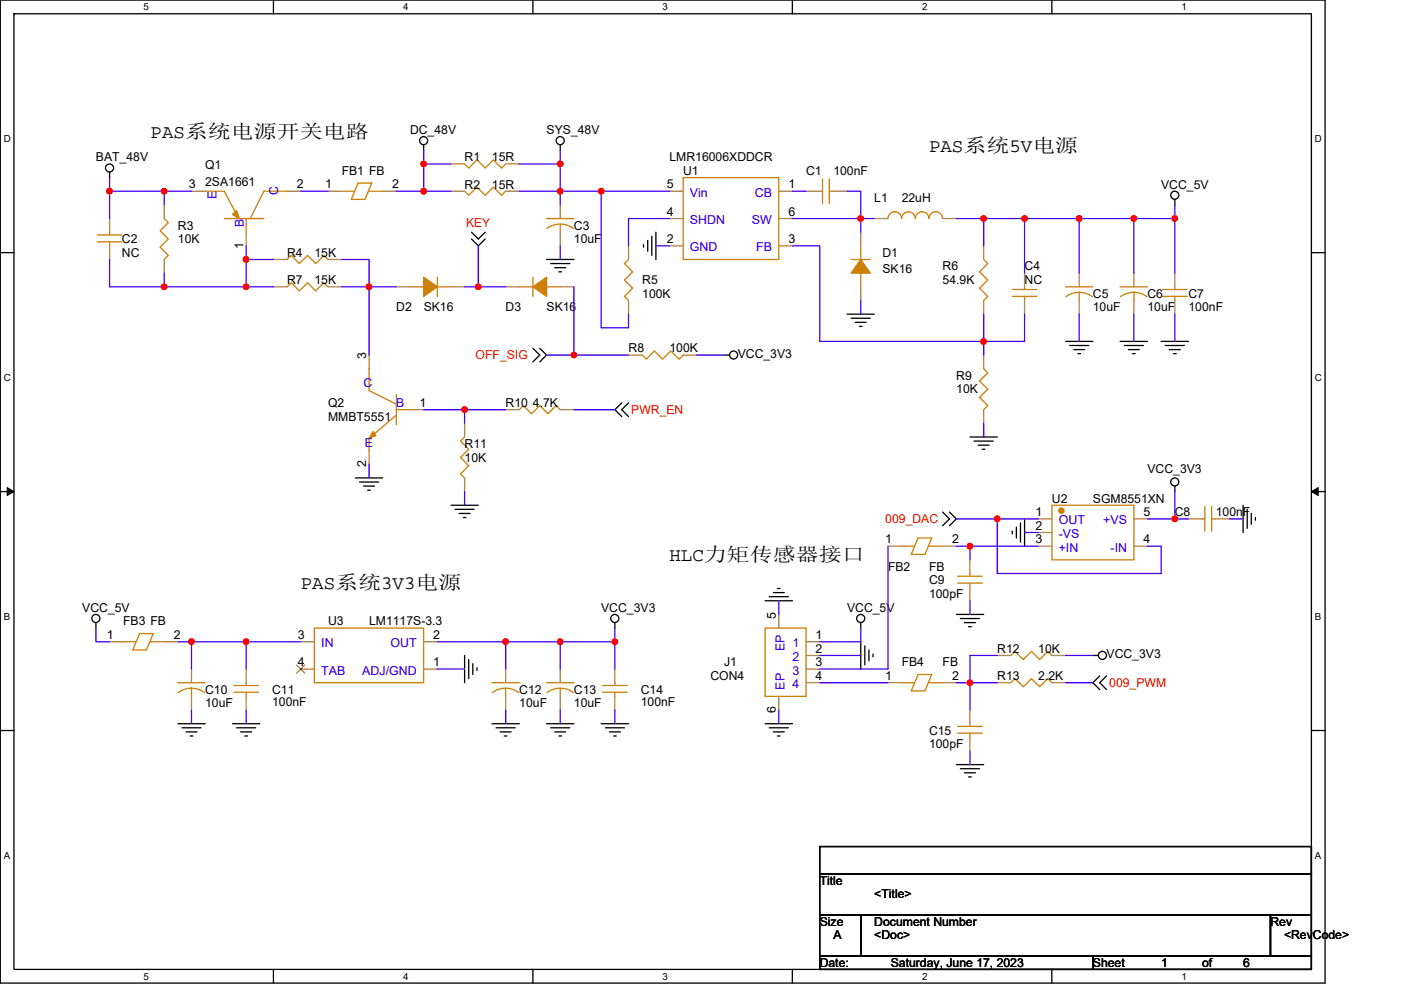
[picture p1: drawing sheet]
<svg xmlns="http://www.w3.org/2000/svg" width="297mm" height="210mm" viewBox="0 0 297 210" stroke-linecap="round" stroke-linejoin="round" font-family="sans-serif">
<path d="M.1 0h280.8v208.5h-280.8zM3 2.9h275v202.7h-275z" fill="none" stroke="#000" stroke-width=".28"/>
<g fill="#fff">
<path d="M30.5 .3h1.1v2.3h-1.1z"/>
<path d="M30.5 205.9h1.1v2.3h-1.1z"/>
</g>
<path d="M58 0v2.9M58 205.6v2.9" fill="none" stroke="#000" stroke-width=".28"/>
<g fill="#fff">
<path d="M85.5 .3h1.1v2.3h-1.1z"/>
<path d="M85.5 205.9h1.1v2.3h-1.1z"/>
</g>
<path d="M113 0v2.9M113 205.6v2.9" fill="none" stroke="#000" stroke-width=".28"/>
<g fill="#fff">
<path d="M140.5 .3h1.1v2.3h-1.1z"/>
<path d="M140.5 205.9h1.1v2.3h-1.1z"/>
</g>
<path d="M168 0v2.9M168 205.6v2.9" fill="none" stroke="#000" stroke-width=".28"/>
<g fill="#fff">
<path d="M195.5 .3h1.2v2.3h-1.2z"/>
<path d="M195.5 205.9h1.2v2.3h-1.2z"/>
</g>
<path d="M223 0v2.9M223 205.6v2.9" fill="none" stroke="#000" stroke-width=".28"/>
<g fill="#fff">
<path d="M250.5 .3h1.2v2.3h-1.2z"/>
<path d="M250.5 205.9h1.2v2.3h-1.2z"/>
<path d="M.8 28.3h1.5v2.3h-1.5z"/>
<path d="M278.8 28.3h1.5v2.3h-1.5z"/>
<path d="M.8 78.9h1.5v2.3h-1.5z"/>
<path d="M278.8 78.9h1.5v2.3h-1.5z"/>
</g>
<path d="M.1 53.6h2.9M278 53.6h2.9" fill="none" stroke="#000" stroke-width=".28"/>
<g fill="#fff">
<path d="M.8 129.6h1.4v2.3h-1.4z"/>
<path d="M278.8 129.6h1.4v2.3h-1.4z"/>
</g>
<path d="M.1 104.3h2.9M278 104.3h2.9" fill="none" stroke="#000" stroke-width=".28"/>
<path d="M1.5 103.4l1.5 .9-1.5 .8zM278 104.3l1.5-.9v1.7z" fill="#000" stroke="#000" stroke-width=".21"/>
<g fill="#fff">
<path d="M.8 180.3h1.4v2.3h-1.4z"/>
<path d="M278.8 180.3h1.4v2.3h-1.4z"/>
</g>
<g fill="none" stroke="#000" stroke-width=".28">
<path d="M23.2 36.5v1.2M89.8 30.7v1.2M118.8 30.7v1.2M100 50.7l1.4 1.5 1.5-1.5M100 49.3l1.4 1.4 1.5-1.4M115.9 55h5.8M116.8 55.9h4M117.6 56.8h2.3M118.5 57.7h.6M136.4 51.9v.5M137.3 51v2.3M138.2 50.1v4.1"/>
<path d="M139.1 49.3v5.7M249.1 42.3v1.2M113 73.9l1.4 1.4-1.4 1.5M114.4 73.9l1.5 1.4-1.5 1.5M153.5 75.3h1.2M179.6 66.6h5.8M180.5 67.5h4M181.3 68.4h2.3M182.2 69.2h.6M225.9 72.4h5.8M226.8 73.3h4M227.7 74.1h2.3"/>
<path d="M228.5 75h.6M237.5 72.4h5.8M238.4 73.3h4M239.2 74.1h2.4M240.1 75h.6M246.2 72.4h5.8M247.1 73.3h4M247.9 74.1h2.4M248.8 75h.6M131.8 85.4l-1.4 1.5 1.4 1.4M133.3 85.4l-1.5 1.5 1.5 1.4M205.7 92.7h5.8"/>
<path d="M206.5 93.6h4.1M207.4 94.4h2.3M208.3 95.3h.5M75.4 101.4h5.7M76.2 102.2h4.1M77.1 103.1h2.3M78 104h.5M95.6 107.2h5.8M96.5 108h4M97.4 108.9h2.3M98.2 109.8h.6M199.9 108.6l1.4 1.5-1.4 1.4"/>
<path d="M201.3 108.6l1.5 1.5-1.5 1.4M214.6 112.7v.5M215.5 111.8v2.3M216.4 110.9v4.1M217.2 110.1v5.7M249.1 103.1v1.2M263.6 107.2v5.7M264.4 108v4.1M265.3 108.9v2.3M266.2 109.8v.5M20.3 132.1v1.1M98.5 139v5.8"/>
<path d="M99.4 139.9v4M130.4 132.1v1.1M162.2 127.4h5.8M163.1 126.6h4M164 125.7h2.3M164.8 124.8h.6M182.5 136.1v5.8M182.5 132.1v1.1M183.4 137v4M184.2 137.9v2.3M185.1 138.7v.6M202.8 130.3h5.8"/>
<path d="M203.6 131.2h4.1M204.5 132.1h2.3M205.4 132.9h.5M231.7 139h1.2M.1 154.9h2.9M37.7 153.5h5.8M38.6 154.4h4M39.5 155.2h2.3M40.3 156.1h.6M49.3 153.5h5.8M50.2 154.4h4M51 155.2h2.3"/>
<path d="M51.9 156.1h.6M100.2 140.8v2.3M101.1 141.6v.6M104.3 153.5h5.8M105.2 154.4h4M106 155.2h2.4M106.9 156.1h.6M115.9 153.5h5.8M116.8 154.4h4M117.6 155.2h2.3M118.5 156.1h.6M127.5 153.5h5.8"/>
<path d="M128.3 154.4h4.1M129.2 155.2h2.3M130.1 156.1h.6M162.2 153.5h5.8M163.1 154.4h4M164 155.2h2.3M164.8 156.1h.6M233.2 143.4l-1.5 1.4 1.5 1.5M234.6 143.4l-1.4 1.4 1.4 1.5M278 154.9h2.9M173.8 179.6h104.2v5.7h-104.2zM202.8 162.2h5.8"/>
<path d="M203.6 163h4.1M204.5 163.9h2.3M205.4 164.8h.5M173.8 194h8.7v8.7h-8.7zM173.8 185.3h104.2v8.7h-104.2zM182.5 194h86.9v8.7h-86.9zM269.4 194h8.6v8.7h-8.6zM173.8 202.7h57.9v2.9h-57.9zM231.7 202.7h46.3v2.9h-46.3z"/>
<circle cx="23.2" cy="35.6" r=".86"/>
<circle cx="89.8" cy="29.8" r=".86"/>
<circle cx="118.8" cy="29.8" r=".86"/>
<circle cx="249.1" cy="41.4" r=".86"/>
<circle cx="155.5" cy="75.3" r=".86"/>
<circle cx="249.1" cy="102.2" r=".86"/>
<circle cx="20.3" cy="131.2" r=".86"/>
<circle cx="130.4" cy="131.2" r=".86"/>
<circle cx="182.5" cy="131.2" r=".86"/>
<circle cx="233.7" cy="139" r=".86"/>
</g>
<g fill="none" stroke="#cc8006" stroke-width=".28">
<path d="M75.9 38.8h2.9l-1.4 3.5h-2.9zM98.5 34.8l.9 .8 1.7-1.7 1.8 1.7 1.7-1.7 1.7 1.7 .9-.8M144.8 37.7h20.3v17.3h-20.3zM174.4 38v5.2M175.8 38v5.2M20.6 51.3h5.2M20.6 49.8h5.2M23.2 49.3v.5M23.2 51.3v.9M34.8 46.4l.9 .8-1.8 1.8 1.8 1.7-1.8 1.7 1.8 1.8-.9 .8M43.5 40.6h4.1l2.9 5.5M47.6 46.4h8.3"/>
<path d="M52.2 46.4v2.9M60.9 55l.8-.8 1.8 1.7 1.7-1.7 1.7 1.7 1.8-1.7 .9 .8M60.9 40.6h-5l-2.8 5.8M72.5 40.6h2.6M78.2 40.6h2.9M92.7 58.8v4.1M98.5 40.6l.9 .8 1.7-1.7 1.8 1.7 1.7-1.7 1.7 1.7 .9-.8M113 58.8v4.1M115.9 46.4h5.8M115.9 48.5a4.6 4.6 0 0 1 5.7 0M118.8 47.5v1.8M133.3 55l-.9 .9 1.7 1.8-1.7 1.7 1.7 1.7-1.7 1.8 .9 .8"/>
<path d="M173.8 40.6h.6M175.8 40.6h.9M180.5 55h4M182.5 57.9v2.9M182.5 52.2v2.8M191.2 46.3a1.43 1.43 0 0 0-1.5-1.4 1.42 1.42 0 0 0-1.4 1.4M199.8 46.3a1.44 1.44 0 0 0-1.4-1.4 1.44 1.44 0 0 0-1.4 1.4 1.44 1.44 0 0 0-1.5-1.4 1.45 1.45 0 0 0-1.4 1.4 1.44 1.44 0 0 0-1.5-1.4 1.42 1.42 0 0 0-1.4 1.4M208.6 55l.8 .9-1.7 1.8 1.7 1.7-1.7 1.7 1.7 1.8-.8 .8M60.9 60.8l.8-.8 1.8 1.7 1.7-1.7 1.7 1.7 1.8-1.7 .9 .8M78.2 78.2v4.6l5.8 2.9M86.9 60.8h2.9M92.7 60.8h2.9"/>
<path d="M110.1 60.8h2.9M115.9 60.8h2.9M136.2 75.3l.8 .9 1.8-1.8 1.7 1.8 1.7-1.8 1.8 1.8 .8-.9M208.6 78.2l.8 .9-1.7 1.7 1.7 1.7-1.7 1.8 1.7 1.7-.8 .9M214.6 62.9h5.2M214.6 61.4h5.2M217.2 60.8v.6M217.2 62.9v.8M225.9 60.8h5.8M226 62.9l1.3-.7 1.5-.2 1.5 .2 1.3 .7M228.8 62v1.7M237.5 60.8h5.8"/>
<path d="M237.6 62.9l1.3-.7 1.5-.2 1.5 .2 1.3 .7M240.4 62v1.7M246.5 62.9h5.2M246.5 61.4h5.2M249.1 60.8v.6M249.1 62.9v.8M84 83.7v6.4M84 88.1l-5.8 4.9v2.6M84 86.9h2.9M98.5 92.7l-.9 .9 1.8 1.7-1.8 1.7 1.8 1.8-1.8 1.7 .9 .9M110.1 86.9l.9-.9 1.7 1.8 1.7-1.8 1.8 1.8 1.7-1.8 .9 .9M191.2 115.8h2.6"/>
<path d="M194.6 114.1h2.9l-1.4 3.5h-2.9zM197 115.8h2.9M223 107.2h17.4v11.5h-17.4zM254.9 110.1h.6M255.5 107.4v5.3M256.9 110.1h.9M256.9 107.4v5.3M26.1 136.1h2.6M29.6 134.4h2.9l-1.5 3.5h-2.9zM31.9 136.1h2.9M66.7 133.2h23.1v11.6h-23.1zM162.2 133.2h8.7v14.5h-8.7z"/>
<path d="M203 123.7h5.3M203 122.2h5.3M205.7 121.6v.6M205.7 123.7v.8M214.3 139l.9-.8 1.8 1.7 1.7-1.7 1.7 1.7 1.8-1.7 .8 .8M37.7 144.8h5.8M37.8 146.9l1.3-.7 1.5-.2 1.5 .2 1.3 .7M40.6 146v1.7M49.6 146.8h5.2M49.6 145.4h5.2M52.2 144.8v.6M52.2 146.8v.9"/>
<path d="M104.3 144.8h5.8M104.4 146.9a4.6 4.6 0 0 1 5.6 0M107.2 146v1.7M115.9 144.8h5.8M115.9 146.9a4.6 4.6 0 0 1 5.7 0M118.8 146v1.7M127.8 146.8h5.2M127.8 145.4h5.2M130.4 144.8v.6M130.4 146.8v.9M191.2 144.8h2.6M194.6 143.1h2.9l-1.4 3.4h-2.9z"/>
<path d="M197 144.8h2.9M203 155.5h5.3M203 154.1h5.3M205.7 153.5v.6M205.7 155.5v.9M214.3 144.8l.9-.9 1.8 1.8 1.7-1.8 1.7 1.8 1.8-1.8 .8 .9"/>
</g>
<g fill="none" stroke="#a84" stroke-width=".28">
<path d="M95.6 34.8h2.9M107.2 34.8h2.9M23.2 46.4v2.9M23.2 52.2v2.8M34.8 43.5v2.9M34.8 55v2.9M40.6 40.6h2.9M52.2 49.3v2.9M58 55h2.9M60.9 40.6h2.9M69.6 55h2.9M69.6 40.6h2.9"/>
<path d="M81.1 40.6h2.9M95.6 40.6h2.9M107.2 40.6h2.9M118.8 43.5v2.9M118.8 49.3v2.9M133.3 52.2v2.8M141.9 52.2h2.9M141.9 46.4h2.9M141.9 40.6h2.9M165.1 40.6h2.9M165.1 52.2h2.9M165.1 46.4h2.9"/>
<path d="M170.9 40.6h2.9M176.7 40.6h2.9M182.5 49.3v2.9M185.4 46.4h2.9M199.9 46.4h2.9M208.6 52.2v2.8M217.2 57.9v2.9M228.8 57.9v2.9M240.4 57.9v2.9M249.1 57.9v2.9M58 60.8h2.9M69.6 60.8h2.9"/>
<path d="M78.2 75.3v2.9M84 60.8h2.9M95.6 60.8h2.9M107.2 60.8h2.9M118.8 60.8h2.9M133.3 63.7v2.9M133.3 75.3h2.9M144.8 75.3h2.9M182.5 60.8v2.9M208.6 63.7v2.9M208.6 75.3v2.9M217.2 63.7v2.9"/>
<path d="M228.8 63.7v2.9M240.4 63.7v2.9M249.1 63.7v2.9M78.2 95.6v2.9M86.9 86.9h2.9M98.5 89.8v2.9M107.2 86.9h2.9M118.8 86.9h2.9M208.6 86.9v2.9M98.5 101.4v2.9M188.3 115.8h2.9M199.9 115.8h2.9"/>
<path d="M205.7 118.7v2.9M220.1 110.1h2.9M220.1 112.9h2.9M220.1 115.8h2.9M240.4 115.8h2.9M240.4 110.1h2.9M252 110.1h2.9M257.8 110.1h2.9M23.2 136.1h2.9M34.8 136.1h2.9M63.8 136.1h2.9M89.8 136.1h2.9"/>
<path d="M165.1 130.3v2.9M170.9 136.1h2.9M170.9 139h2.9M205.7 124.5v2.9M211.5 139h2.8M223 139h2.9M40.6 141.9v2.9M40.6 147.7v2.9M52.2 141.9v2.9M52.2 147.7v2.9M63.8 141.9h2.9M89.8 141.9h2.9"/>
<path d="M107.2 141.9v2.9M107.2 147.7v2.9M118.8 141.9v2.9M118.8 147.7v2.9M130.4 141.9v2.9M130.4 147.7v2.9M165.1 147.7v2.9M170.9 141.9h2.9M170.9 144.8h2.9M188.3 144.8h2.9M199.9 144.8h2.9M205.7 150.6v2.9"/>
<path d="M205.7 156.4v2.9M211.5 144.8h2.8M223 144.8h2.9"/>
</g>
<g fill="#cc8006" stroke="#cc8006" stroke-width=".28">
<path d="M113 60.8l2.9-2v4.1z" fill-rule="evenodd"/>
<path d="M50.2 44.6l.5 1.8-1.4-.9z" fill-rule="evenodd"/>
<path d="M79.1 91.5l.6 .9-1.5 .6z" fill-rule="evenodd"/>
<path d="M89.8 58.8l2.9 2-2.9 2.1z" fill-rule="evenodd"/>
<path d="M182.5 55l2 2.9h-4z" fill-rule="evenodd"/>
<circle cx="225" cy="108.3" r=".57"/>
</g>
<path d="M62.9 141l1.8 1.8M64.6 141l-1.7 1.8" fill="none" stroke="#804000" stroke-width=".21"/>
<g fill="none" stroke="#4200ff" stroke-width=".28">
<path d="M23.2 37.7v2.9M89.8 34.8h5.8M89.8 34.8v5.8M89.8 31.9v2.9M110.1 34.8h8.7M118.8 34.8v5.8M118.8 31.9v2.9M23.2 40.6h11.6M23.2 55v5.8h11.6M23.2 40.6v5.8M34.8 40.6h5.8M34.8 40.6v2.9"/>
<path d="M34.8 57.9v2.9M52.2 52.2v2.8M58 55h-5.8v5.8M63.8 40.6h5.8M72.5 55h5.7v5.8h-5.7M84 40.6h11.6M101.4 52.2v8.6M110.1 40.6h8.7M118.8 52.2v2.8M118.8 40.6v2.9M118.8 40.6h8.7M127.5 40.6v28.9h5.8v-2.9"/>
<path d="M127.5 40.6h14.4M139.1 52.2h2.8M141.9 46.4h-8.6v5.8M168 52.2h5.8v20.2h34.8M168 40.6h2.9M168 46.4h14.5M179.6 40.6h2.9v5.8M182.5 46.4h2.9M182.5 46.4v2.9M202.8 46.4h5.8M208.6 46.4h8.6v11.5M208.6 46.4v5.8"/>
<path d="M217.2 46.4h11.6M228.8 46.4v11.5M228.8 46.4h11.6M240.4 46.4h8.7M240.4 46.4v11.5M249.1 46.4v11.5M249.1 43.5v2.9M34.8 60.8h17.4M52.2 60.8h5.8M84 60.8h-5.8v14.5M98.5 60.8h2.9M101.4 60.8h5.8"/>
<path d="M115.9 75.3h5.8M121.7 60.8v14.5h11.6M147.7 75.3h5.8M182.5 63.7v2.9M208.6 66.6v5.8M208.6 72.4v2.9M217.2 66.6v5.8h-8.6M228.8 66.6v5.8M240.4 66.6v5.8M249.1 66.6v5.8M78.2 98.5v2.9M89.8 86.9h8.7"/>
<path d="M98.5 86.9h8.7M98.5 86.9v2.9M121.7 86.9h8.7M208.6 89.8v2.9M98.5 104.3v2.9M188.3 115.8v26.1h-14.5M202.8 110.1h8.7M202.8 115.8h2.9M205.7 115.8h14.4M205.7 115.8v2.9M211.5 110.1h8.6M211.5 110.1v11.5h34.7v-5.8h-2.9"/>
<path d="M217.2 112.9h2.9M243.3 110.1h5.8M249.1 104.3v5.8M249.1 110.1h2.9M260.7 110.1h2.9M20.3 133.2v2.9h2.9M37.7 136.1h2.9M40.6 136.1v5.8M40.6 136.1h11.6M52.2 136.1h11.6M52.2 136.1v5.8M92.7 136.1h14.5"/>
<path d="M107.2 136.1v5.8M107.2 136.1h11.6M118.8 136.1v5.8M118.8 136.1h11.6M130.4 136.1v5.8M130.4 133.2v2.9M165.1 127.4v2.9M173.8 139h8.7M182.5 133.2v2.9h-8.7M205.7 127.4v2.9M211.5 139h-5.8v5.8h5.8M225.9 139h5.8"/>
<path d="M40.6 150.6v2.9M52.2 150.6v2.9M92.7 141.9h5.8M107.2 150.6v2.9M118.8 150.6v2.9M130.4 150.6v2.9M165.1 150.6v2.9M173.8 144.8h14.5M202.8 144.8h2.9v5.8M205.7 159.3v2.9M225.9 144.8h5.8"/>
</g>
<g fill="#f00" stroke="#f00" stroke-width=".28">
<circle cx="182.5" cy="46.3" r=".57"/>
<circle cx="217.2" cy="46.3" r=".57"/>
<circle cx="208.5" cy="46.3" r=".57"/>
<circle cx="208.5" cy="72.4" r=".57"/>
<circle cx="228.8" cy="46.3" r=".57"/>
<circle cx="249.1" cy="46.3" r=".57"/>
<circle cx="127.5" cy="40.6" r=".57"/>
<circle cx="118.8" cy="40.6" r=".57"/>
<circle cx="240.4" cy="46.3" r=".57"/>
<circle cx="40.6" cy="136.1" r=".57"/>
<circle cx="52.2" cy="136.1" r=".57"/>
<circle cx="118.8" cy="136.1" r=".57"/>
<circle cx="107.2" cy="136.1" r=".57"/>
<circle cx="130.4" cy="136.1" r=".57"/>
<circle cx="118.8" cy="34.8" r=".57"/>
<circle cx="89.8" cy="34.8" r=".57"/>
<circle cx="89.8" cy="40.6" r=".57"/>
<circle cx="34.8" cy="40.6" r=".57"/>
<circle cx="52.2" cy="60.8" r=".57"/>
<circle cx="34.8" cy="60.8" r=".57"/>
<circle cx="52.2" cy="55" r=".57"/>
<circle cx="23.2" cy="40.6" r=".57"/>
<circle cx="78.2" cy="60.8" r=".57"/>
<circle cx="98.5" cy="86.9" r=".57"/>
<circle cx="205.6" cy="144.8" r=".57"/>
<circle cx="205.6" cy="115.8" r=".57"/>
<circle cx="249.1" cy="110" r=".57"/>
<circle cx="211.4" cy="110" r=".57"/>
<circle cx="121.7" cy="75.3" r=".57"/>
<circle cx="101.4" cy="60.8" r=".57"/>
</g>
<g font-size="4">
<text x="31.9" y="29.3">PAS系系系系系系系系</text>
<text x="197" y="32.2">PAS系系5V系系</text>
<text x="141.9" y="119.1">HLC力力力力力力力</text>
<text x="63.8" y="124.9">PAS系系3V3系系</text>
</g>
<g font-size="2.6">
<text x="86.9" y="28.4">DC_48V</text>
<text x="115.9" y="28.4">SYS_48V</text>
<text x="20.3" y="34.2">BAT_48V</text>
<text x="43.5" y="35.9">Q1</text>
<text x="98.5" y="34.2">R1</text>
<text x="104.3" y="34.2">15R</text>
<text x="141.9" y="34.2">LMR16006XDDCR</text>
<text x="40" y="40">3</text>
<text x="43.5" y="39.4">2SA1661</text>
<text x="62.9" y="40">2</text>
<text x="69" y="40">1</text>
<text x="72.5" y="37.1">FB1 FB</text>
<text x="83.2" y="40">2</text>
<text x="98.5" y="40">R2</text>
<text x="104.3" y="40">15R</text>
<text x="141.3" y="40">5</text>
<text x="144.8" y="37.1">U1</text>
<text x="167.1" y="40">1</text>
<text x="170.9" y="37.1">C1</text>
<text x="176.7" y="37.1">100nF</text>
<text x="246.2" y="40">VCC_5V</text>
<text x="141.3" y="45.8">4</text>
<text x="167.1" y="45.8">6</text>
<text x="185.4" y="42.9">L1</text>
<text x="191.2" y="42.9">22uH</text>
<text x="25.8" y="51.6">C2</text>
<text x="37.7" y="48.7">R3</text>
<text x="37.7" y="51.6">10K</text>
<text x="51.6" y="52.7" transform="rotate(-90 51.6 52.7)">1</text>
<text x="121.7" y="48.7">C3</text>
<text x="121.7" y="51.6">10uF</text>
<text x="141.3" y="51.6">2</text>
<text x="167.1" y="51.6">3</text>
<text x="25.8" y="54.5">NC</text>
<text x="60.9" y="54.5">R4</text>
<text x="66.7" y="54.5">15K</text>
<text x="187.1" y="54.5">D1</text>
<text x="187.1" y="58">SK16</text>
<text x="199.9" y="57.4">R6</text>
<text x="217.2" y="57.4">C4</text>
<text x="60.9" y="60.3">R7</text>
<text x="66.7" y="60.3">15K</text>
<text x="136.2" y="60.3">R5</text>
<text x="136.2" y="63.2">100K</text>
<text x="199.9" y="60.3">54.9K</text>
<text x="217.2" y="60.3">NC</text>
<text x="231.7" y="63.2">C5</text>
<text x="243.3" y="63.2">C6</text>
<text x="252" y="63.2">C7</text>
<text x="84" y="66.1">D2</text>
<text x="89.8" y="66.1">SK16</text>
<text x="107.2" y="66.1">D3</text>
<text x="115.9" y="66.1">SK16</text>
<text x="231.7" y="66.1">10uF</text>
<text x="243.3" y="66.1">10uF</text>
<text x="252" y="66.1">100nF</text>
<text x="77.7" y="76.2" transform="rotate(-90 77.7 76.2)">3</text>
<text x="133.3" y="74.7">R8</text>
<text x="141.9" y="74.7">100K</text>
<text x="156.4" y="75.9">VCC_3V3</text>
<text x="202.8" y="80.5">R9</text>
<text x="202.8" y="83.4">10K</text>
<text x="69.6" y="86.3">Q2</text>
<text x="69.6" y="89.2">MMBT5551</text>
<text x="89" y="86.3">1</text>
<text x="107.2" y="86.3">R10 4.7K</text>
<text x="98.5" y="95">R11</text>
<text x="77.7" y="99.1" transform="rotate(-90 77.7 99.1)">2</text>
<text x="98.5" y="97.9">10K</text>
<text x="243.3" y="100.2">VCC_3V3</text>
<text x="223" y="106.6">U2</text>
<text x="231.7" y="106.6">SGM8551XN</text>
<text x="219.5" y="109.5">1</text>
<text x="219.5" y="112.4">2</text>
<text x="242.4" y="109.5">5</text>
<text x="249.1" y="109.5">C8</text>
<text x="257.8" y="109.5">100nF</text>
<text x="187.7" y="115.3">1</text>
<text x="201.9" y="115.3">2</text>
<text x="219.5" y="115.3">3</text>
<text x="242.4" y="115.3">4</text>
<text x="188.3" y="121.1">FB2</text>
<text x="197" y="124">C9</text>
<text x="197" y="121.1">FB</text>
<text x="17.4" y="129.8">VCC_5V</text>
<text x="127.5" y="129.8">VCC_3V3</text>
<text x="164.5" y="131.2" transform="rotate(-90 164.5 131.2)">5</text>
<text x="179.6" y="129.8">VCC_5V</text>
<text x="197" y="126.9">100pF</text>
<text x="22.6" y="135.5">1</text>
<text x="26.1" y="132.7">FB3 FB</text>
<text x="36.8" y="135.5">2</text>
<text x="63.2" y="135.5">3</text>
<text x="69.6" y="132.7">U3</text>
<text x="78.2" y="132.7">LM1117S-3.3</text>
<text x="91.9" y="135.5">2</text>
<text x="172.9" y="135.5">1</text>
<text x="63.2" y="141.3">4</text>
<text x="91.9" y="141.3">1</text>
<text x="153.5" y="141.4">J1</text>
<text x="172.9" y="138.4">2</text>
<text x="172.9" y="141.3">3</text>
<text x="191.2" y="141.4">FB4</text>
<text x="199.9" y="141.4">FB</text>
<text x="211.5" y="138.5">R12</text>
<text x="220.1" y="138.5">10K</text>
<text x="234.6" y="139.6">VCC_3V3</text>
<text x="43.5" y="147.1">C10</text>
<text x="57.7" y="147.1">C11</text>
<text x="57.7" y="149.7">100nF</text>
<text x="110.1" y="147.1">C12</text>
<text x="121.7" y="147.1">C13</text>
<text x="135.9" y="147.1">C14</text>
<text x="135.9" y="149.7">100nF</text>
<text x="150.6" y="144.2">CON4</text>
<text x="172.9" y="144.2">4</text>
<text x="187.7" y="144.2">1</text>
<text x="201.9" y="144.2">2</text>
<text x="211.5" y="144.2">R13</text>
<text x="220.1" y="144.2">2.2K</text>
<text x="43.5" y="150">10uF</text>
<text x="110.1" y="150">10uF</text>
<text x="121.7" y="150">10uF</text>
<text x="164.5" y="151.2" transform="rotate(-90 164.5 151.2)">6</text>
<text x="197" y="155.8">C15</text>
<text x="197" y="158.7">100pF</text>
<text x="173.8" y="187.7">Title</text>
<text x="185.4" y="190.6">&lt;Title&gt;</text>
<text x="173.8" y="196.4">Size</text>
<text x="185.4" y="196.4">Document Number</text>
<text x="269.4" y="196.4">Rev</text>
<text x="176.7" y="199.3">A</text>
<text x="185.4" y="199.3">&lt;Doc&gt;</text>
<text x="272.2" y="199.3">&lt;RevCode&gt;</text>
<text x="173.8" y="205">Date:</text>
<text x="188.9" y="205">Saturday, June 17, 2023</text>
<text x="231.7" y="205">Sheet</text>
<text x="246.2" y="205">1</text>
<text x="254.9" y="205">of</text>
<text x="263.6" y="205">6</text>
</g>
<g font-size="2.6" fill="#00c">
<text x="58.9" y="41.4" transform="rotate(-90 58.9 41.4)">C</text>
<text x="146.3" y="41.7">Vin</text>
<text x="160" y="41.7">CB</text>
<text x="45.9" y="42.3" transform="rotate(-90 45.9 42.3)">E</text>
<text x="146.3" y="47.5">SHDN</text>
<text x="159.4" y="47.5">SW</text>
<text x="51.7" y="48.1" transform="rotate(-90 51.7 48.1)">B</text>
<text x="146.3" y="53.3">GND</text>
<text x="160.3" y="53.3">FB</text>
<text x="77.1" y="82">C</text>
<text x="84" y="86.3">B</text>
<text x="77.4" y="94.7">E</text>
<text x="224.5" y="111.2">OUT</text>
<text x="233.9" y="111.2">+VS</text>
<text x="224.5" y="114.1">-VS</text>
<text x="224.5" y="117">+IN</text>
<text x="235.5" y="117">-IN</text>
<text x="68.1" y="137.3">IN</text>
<text x="82.8" y="137.3">OUT</text>
<text x="168" y="137.3">1</text>
<text x="68.1" y="143.1">TAB</text>
<text x="76.8" y="143.1">ADJ/GND</text>
<text x="166.3" y="138.2" transform="rotate(-90 166.3 138.2)">EP</text>
<text x="168" y="140.2">2</text>
<text x="168" y="143.1">3</text>
<text x="166.3" y="146.3" transform="rotate(-90 166.3 146.3)">EP</text>
<text x="168" y="146">4</text>
</g>
<g font-size="2.6" fill="#f00">
<text x="98.8" y="48.1">KEY</text>
<text x="100.8" y="76.2">OFF_SIG</text>
<text x="133.8" y="87.8">PWR_EN</text>
<text x="187.7" y="110.9">009_DAC</text>
<text x="235.2" y="145.7">009_PWM</text>
</g>
<g font-size="2.1">
<text x="30.5" y="2.2">5</text>
<text x="85.5" y="2.2">4</text>
<text x="140.5" y="2.2">3</text>
<text x="195.5" y="2.2">2</text>
<text x="250.5" y="2.2">1</text>
<text x=".8" y="30.1">D</text>
<text x="278.8" y="30.1">D</text>
<text x=".8" y="80.8">C</text>
<text x="278.8" y="80.8">C</text>
<text x=".8" y="131.4">B</text>
<text x="278.8" y="131.4">B</text>
<text x=".8" y="182.1">A</text>
<text x="278.8" y="182.1">A</text>
<text x="30.5" y="207.8">5</text>
<text x="85.5" y="207.8">4</text>
<text x="140.5" y="207.8">3</text>
<text x="195.5" y="207.8">2</text>
<text x="250.5" y="207.8">1</text>
</g>
</svg>
